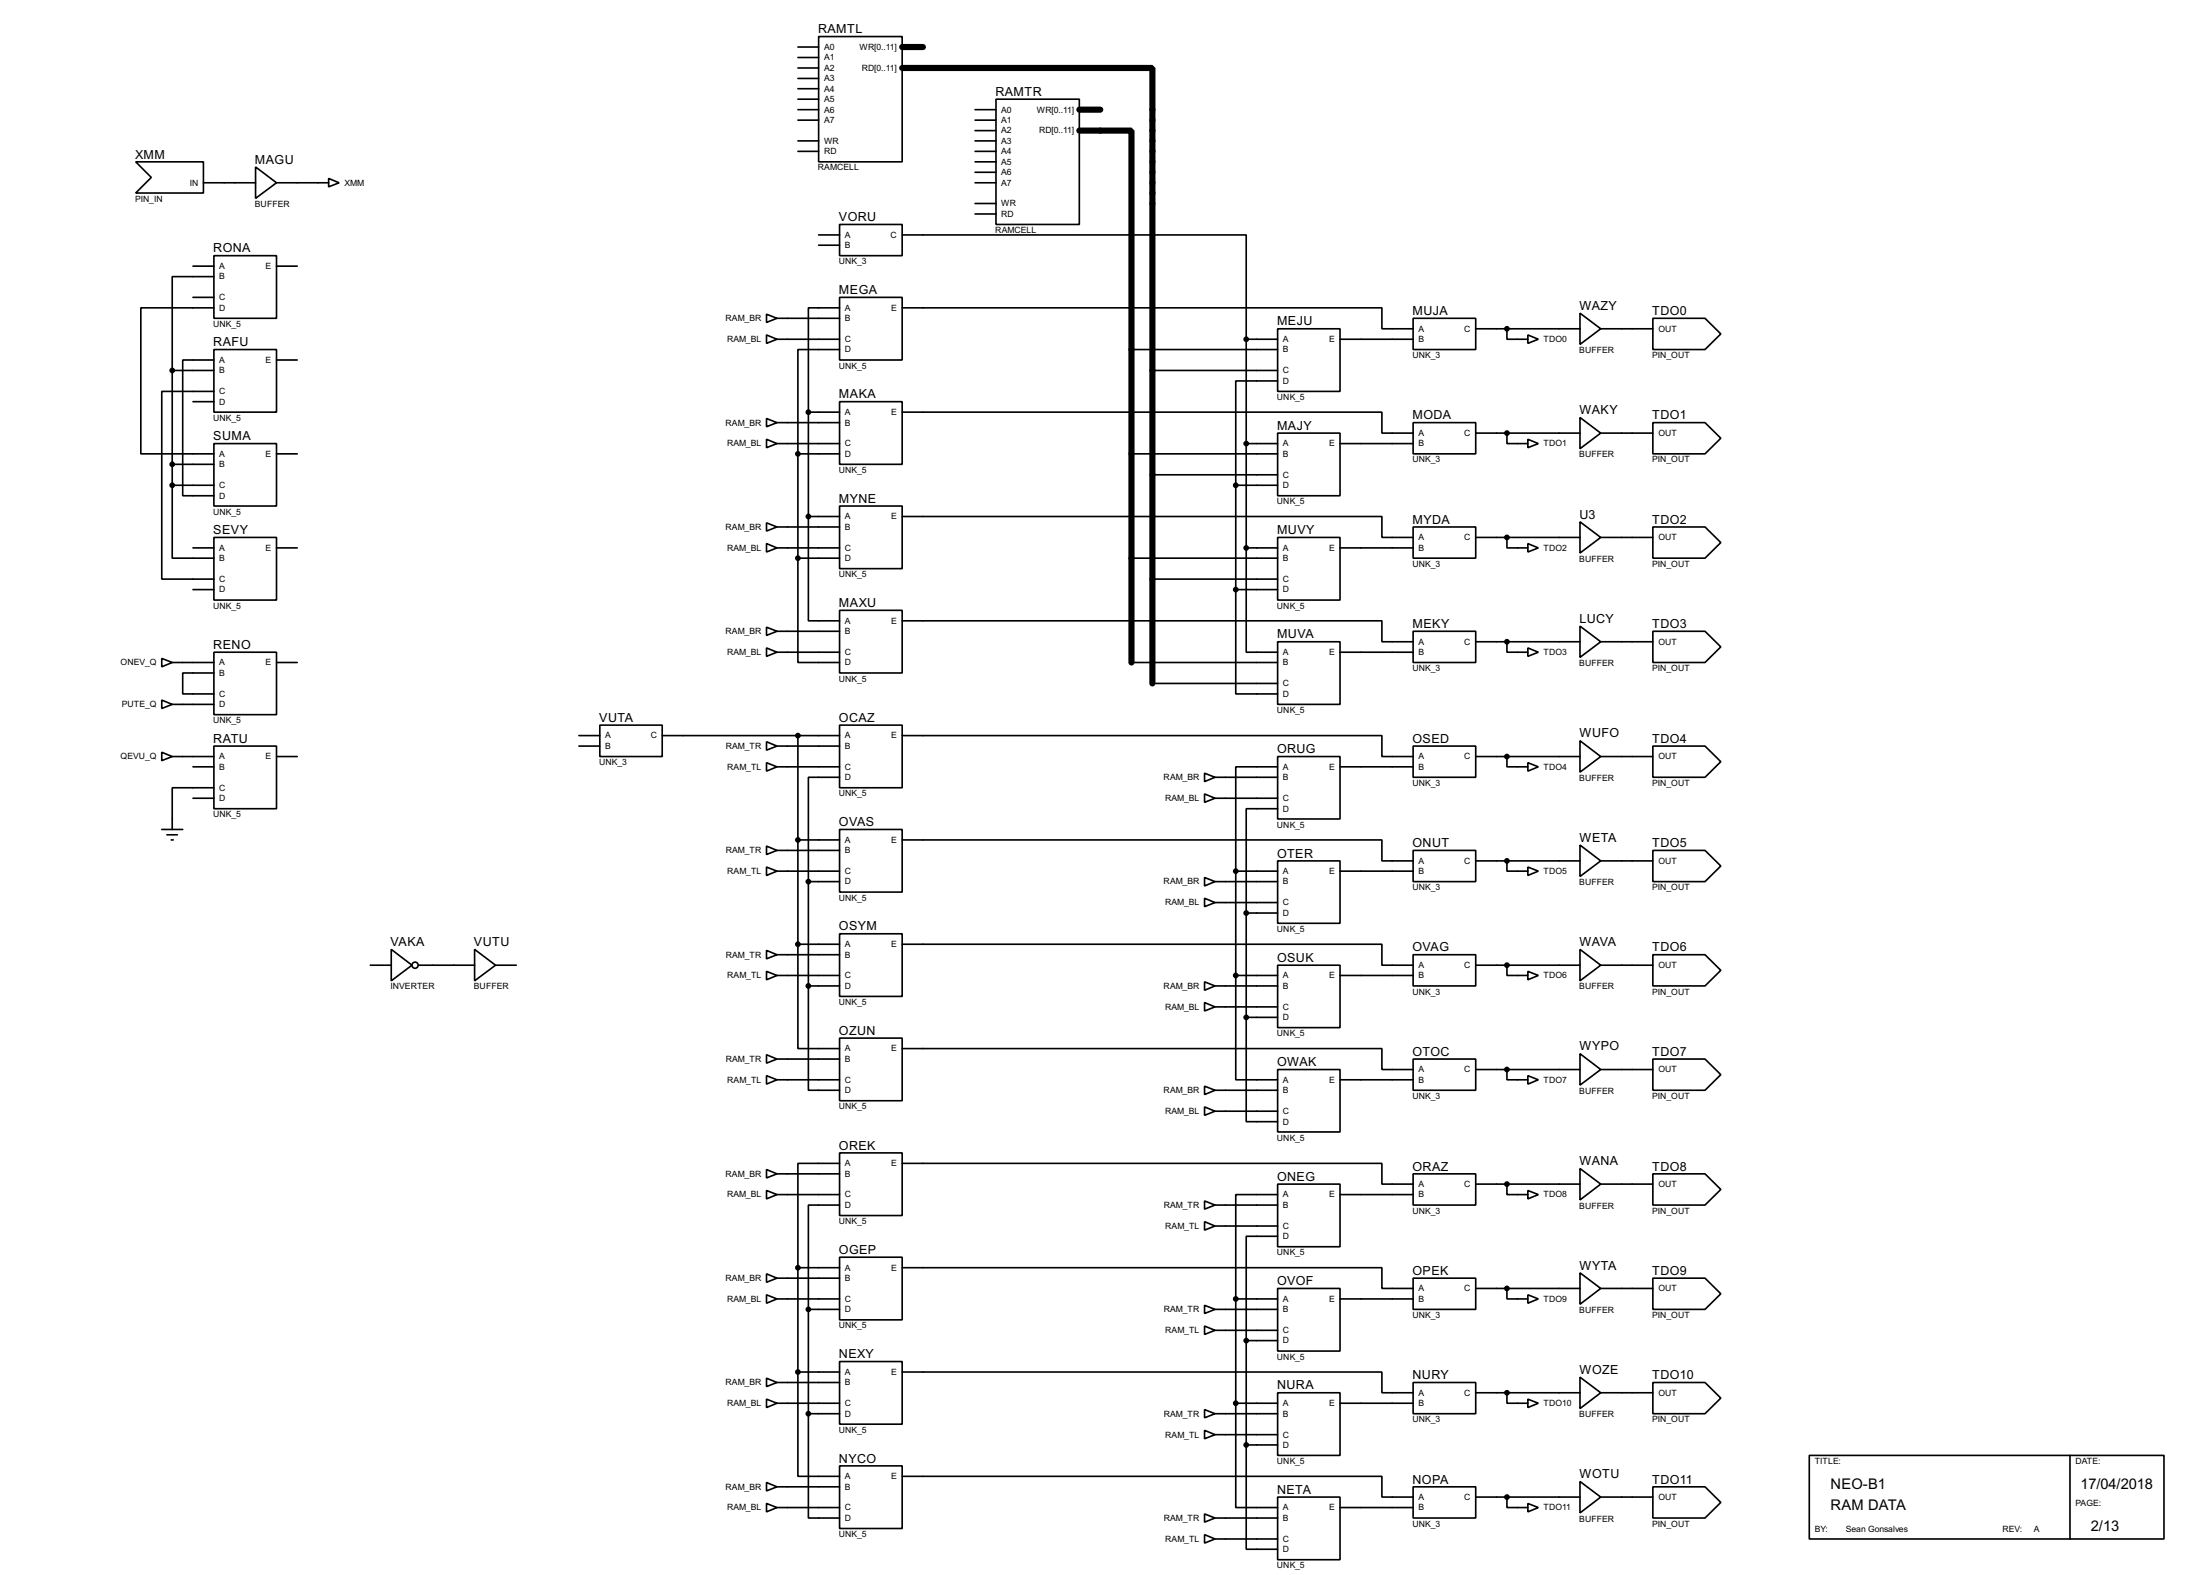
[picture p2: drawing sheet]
<svg xmlns="http://www.w3.org/2000/svg" width="536mm" height="383mm" viewBox="0 0 536 383" stroke-linecap="round" stroke-linejoin="round" font-family="sans-serif">
<path d="M219.8 16.6h60.9v149.8M219.8 11.5h5M262.9 31.8h12.7v129.5M262.9 26.7h5.1" fill="none" stroke="#000" stroke-width="1.5"/>
<g fill="none" stroke="#000" stroke-width=".4">
<path d="M194.4 11.5h5M194.4 14h5M194.4 16.6h5M194.4 19.1h5M199.4 8.9h20.4v30.5h-20.4zM33.1 39.4h16.5v7.6h-16.5l3.8-3.8zM194.4 21.6h5M194.4 24.2h5M194.4 26.7h5M194.4 29.3h5M194.4 34.3h5M194.4 36.9h5"/>
<path d="M237.5 26.7h5.1M237.5 29.3h5.1M237.5 34.3h5.1M237.5 36.9h5.1M237.5 31.8h5.1M237.5 39.4h5.1M242.6 24.2h20.3v30.5h-20.3zM49.6 44.5h12.7M62.3 40.7l5.1 3.8-5.1 3.8zM67.4 44.5h12.7M80.1 43.5l2.5 1-2.5 1zM199.4 57.2h5.1"/>
<path d="M199.4 59.7h5.1M204.5 54.7h15.3v7.6h-15.3zM219.8 57.2h83.8v25.4M237.5 44.5h5.1M237.5 42h5.1M237.5 49.6h5.1M237.5 52.1h5.1M47 64.8h5.1M47 72.4h5.1M52.1 62.3h15.3v15.2h-15.3zM52.1 75h-17.8v35.5h17.8M52.1 67.4h-10.1v22.8"/>
<path d="M67.4 64.8h5M186.7 76.5l2.6 1-2.6 1zM189.3 77.5h15.2M204.5 72.4h15.3v15.3h-15.3zM204.5 75h-7.6v25.4M219.8 75h116.8v5.1h7.6M344.2 77.5h15.3v7.6h-15.3zM384.9 76.3l5 3.8-5 3.8zM402.6 77.5h12.7l3.9 3.8-3.9 3.8h-12.7zM42 90.2v28M42 90.2h10.1M47 97.8h5.1"/>
<path d="M52.1 85.1h15.3v15.3h-15.3zM52.1 87.7h-7.6v33h7.6M52.1 95.3h-12.7v45.7h12.7M67.4 87.7h5M186.7 81.6l2.6 1-2.6 1zM189.3 82.6h15.2M204.5 97.8h15.3v15.3h-15.3zM204.5 85.1h-10.1v25.4M275.6 85.1h35.6M280.7 90.2h30.5M303.6 82.6h7.6M303.6 82.6v50.8"/>
<path d="M311.2 80.1h15.2v15.2h-15.2zM311.2 92.8h-10.2v25.4M326.4 82.6h17.8M359.5 80.1h25.4M367.1 80.1v2.5h5.1M372.2 81.6l2.5 1-2.5 1zM389.9 80.1h12.7M42 118.2v17.7h10.1M42 118.2h10.1M42 113.1h10.1M52.1 108h15.3v15.2h-15.3zM67.4 110.5h5"/>
<path d="M186.7 101.9l2.6 1-2.6 1zM186.7 107l2.6 1-2.6 1zM189.3 108h15.2M189.3 102.9h15.2M194.4 110.5v25.4M194.4 110.5h10.1M196.9 100.4v25.4M196.9 100.4h7.6M219.8 100.4h116.8v5.1h7.6M275.6 110.5h35.6M280.7 115.6h30.5M301 118.2v25.4"/>
<path d="M301 118.2h10.2M303.6 108h7.6M311.2 105.5h15.2v15.2h-15.2zM326.4 108h17.8M344.2 102.9h15.3v7.6h-15.3zM359.5 105.5h25.4M367.1 105.5v2.5h5.1M372.2 107l2.5 1-2.5 1zM384.9 101.7l5 3.8-5 3.8zM389.9 105.5h12.7M402.6 102.9h12.7l3.9 3.8-3.9 3.8h-12.7zM47 133.4h5.1"/>
<path d="M52.1 130.9h15.3v15.2h-15.3zM67.4 133.4h5M186.7 127.3l2.6 1-2.6 1zM186.7 132.4l2.6 1-2.6 1zM189.3 133.4h15.2M189.3 128.3h15.2M194.4 135.9v25.4h10.1M194.4 135.9h10.1M196.9 125.8v25.4h7.6M196.9 125.8h7.6M204.5 123.2h15.3v15.3h-15.3zM219.8 125.8h116.8v5.1h7.6"/>
<path d="M275.6 135.9h35.6M303.6 133.4v25.4h7.6M303.6 133.4h7.6M311.2 130.9h15.2v15.2h-15.2zM326.4 133.4h17.8M344.2 128.3h15.3v7.6h-15.3zM359.5 130.9h25.4M367.1 130.9v2.5h5.1M372.2 132.4l2.5 1-2.5 1zM384.9 127.1l5 3.8-5 3.8zM389.9 130.9h12.7M402.6 128.3h12.7l3.9 3.8-3.9 3.8h-12.7z"/>
<path d="M47 143.6h5.1M52.1 158.8h15.3v15.2h-15.3zM186.7 152.7l2.6 1-2.6 1zM186.7 157.8l2.6 1-2.6 1zM189.3 158.8h15.2M189.3 153.7h15.2M204.5 148.6h15.3v15.3h-15.3zM219.8 151.2h116.8v5.1h7.6M280.7 141h30.5M301 143.6v25.4h10.2M301 143.6h10.2M311.2 156.3h15.2v15.2h-15.2z"/>
<path d="M326.4 158.8h17.8M344.2 153.7h15.3v7.6h-15.3zM359.5 156.3h25.4M367.1 156.3v2.5h5.1M372.2 157.8l2.5 1-2.5 1zM384.9 152.5l5 3.8-5 3.8zM389.9 156.3h12.7M402.6 153.7h12.7l3.9 3.8-3.9 3.8h-12.7zM39.4 170.5l2.6 1-2.6 1zM39.4 160.3l2.6 1-2.6 1.1zM42 171.5h10.1M42 161.3h10.1"/>
<path d="M52.1 163.9h-7.6v5.1h7.6M67.4 161.3h5M141 179.1h5.1M146.1 176.6h15.2v7.6h-15.2zM161.3 179.1h43.2M194.4 179.1v50.8M204.5 176.6h15.3v15.2h-15.3zM219.8 179.1h116.8v5.1h7.6M275.6 161.3h35.6M280.7 166.4h30.5M39.4 183.2l2.6 1-2.6 1zM42 184.2h10.1"/>
<path d="M47 194.4h5.1M47 186.7h5.1M52.1 181.7h15.3v15.2h-15.3zM52.1 191.8h-10.1v10.2M67.4 184.2h5M141 181.7h5.1M186.7 180.6l2.6 1.1-2.6 1zM186.7 185.7l2.6 1-2.6 1.1zM189.3 181.7h15.2M189.3 186.7h15.2M204.5 189.3h-7.6v25.4M293.4 188.3l2.6 1-2.6 1z"/>
<path d="M293.4 193.3l2.6 1.1-2.6 1zM296 189.3h15.2M296 194.4h15.2M311.2 184.2h15.2v15.2h-15.2zM311.2 196.9h-7.6v25.4M311.2 186.7h-10.2v25.4M326.4 186.7h17.8M344.2 181.7h15.3v7.6h-15.3zM359.5 184.2h25.4M367.1 184.2v2.5h5.1M372.2 185.7l2.5 1-2.5 1.1zM384.9 180.4l5 3.8-5 3.8z"/>
<path d="M389.9 184.2h12.7M402.6 181.7h12.7l3.9 3.8-3.9 3.8h-12.7zM39.4 202h5.1M40.7 203.3h2.5M41.7 204.5h.5M186.7 206l2.6 1.1-2.6 1zM186.7 211.1l2.6 1-2.6 1.1zM189.3 207.1h15.2M189.3 212.1h15.2M194.4 204.5h10.1M196.9 214.7v25.4M196.9 214.7h7.6"/>
<path d="M204.5 202h15.3v15.2h-15.3zM219.8 204.5h116.8v5.1h7.6M293.4 213.7l2.6 1-2.6 1zM293.4 218.7l2.6 1.1-2.6 1zM296 214.7h15.2M296 219.8h15.2M301 212.1v25.4M301 212.1h10.2M311.2 209.6h15.2v15.2h-15.2zM326.4 212.1h17.8M344.2 207.1h15.3v7.6h-15.3zM359.5 209.6h25.4"/>
<path d="M367.1 209.6v2.5h5.1M372.2 211.1l2.5 1-2.5 1.1zM384.9 205.8l5 3.8-5 3.8zM389.9 209.6h12.7M402.6 207.1h12.7l3.9 3.8-3.9 3.8h-12.7zM90.2 235h5.1M95.3 231.2l5.1 3.8-5.1 3.8zM101.9 235h13.7M115.6 231.2l5.1 3.8-5.1 3.8zM120.7 235h5.1M186.7 231.4l2.6 1.1-2.6 1zM186.7 236.5l2.6 1-2.6 1.1z"/>
<path d="M189.3 232.5h15.2M189.3 237.5h15.2M194.4 229.9v25.4h10.1M194.4 229.9h10.1M204.5 227.4h15.3v15.2h-15.3zM219.8 229.9h116.8v5.1h7.6M293.4 239.1l2.6 1-2.6 1zM301 237.5v25.4h10.2M301 237.5h10.2M303.6 222.3h7.6M303.6 222.3v25.4M311.2 235h15.2v15.2h-15.2z"/>
<path d="M326.4 237.5h17.8M344.2 232.5h15.3v7.6h-15.3zM359.5 235h25.4M367.1 235v2.5h5.1M372.2 236.5l2.5 1-2.5 1.1zM384.9 231.2l5 3.8-5 3.8zM389.9 235h12.7M402.6 232.5h12.7l3.9 3.8-3.9 3.8h-12.7zM186.7 256.8l2.6 1.1-2.6 1zM189.3 257.9h15.2M196.9 240.1v25.4h7.6M196.9 240.1h7.6"/>
<path d="M204.5 252.8h15.3v15.2h-15.3zM219.8 255.3h116.8v5.1h7.6M293.4 244.1l2.6 1.1-2.6 1zM296 240.1h15.2M296 245.2h15.2M303.6 247.7v25.4h7.6M303.6 247.7h7.6M344.2 257.9h15.3v7.6h-15.3zM384.9 256.6l5 3.8-5 3.8zM402.6 257.9h12.7l3.9 3.8-3.9 3.8h-12.7zM186.7 261.9l2.6 1-2.6 1.1zM189.3 262.9h15.2"/>
<path d="M293.4 264.5l2.6 1-2.6 1zM293.4 269.5l2.6 1.1-2.6 1zM296 265.5h15.2M296 270.6h15.2M311.2 260.4h15.2v15.2h-15.2zM326.4 262.9h17.8M359.5 260.4h25.4M367.1 260.4v2.5h5.1M372.2 261.9l2.5 1-2.5 1.1zM389.9 260.4h12.7M186.7 284.8l2.6 1-2.6 1zM186.7 289.9l2.6 1-2.6 1z"/>
<path d="M189.3 285.8h15.2M189.3 290.9h15.2M204.5 280.7h15.3v15.3h-15.3zM204.5 283.3h-10.1v25.4M204.5 293.4h-7.6v25.4M219.8 283.3h116.8v5h7.6M293.4 292.4l2.6 1-2.6 1zM293.4 297.5l2.6 1-2.6 1zM296 293.4h15.2M296 298.5h15.2M311.2 288.3h15.2v15.3h-15.2zM311.2 290.9h-10.2v25.4"/>
<path d="M326.4 290.9h17.8M344.2 285.8h15.3v7.6h-15.3zM359.5 288.3h25.4M367.1 288.3v2.6h5.1M372.2 289.9l2.5 1-2.5 1zM384.9 284.5l5 3.8-5 3.9zM389.9 288.3h12.7M402.6 285.8h12.7l3.9 3.8-3.9 3.8h-12.7zM186.7 310.2l2.6 1-2.6 1zM186.7 315.3l2.6 1-2.6 1zM189.3 316.3h15.2M189.3 311.2h15.2"/>
<path d="M194.4 308.7h10.1M194.4 308.7v25.4M196.9 318.8h7.6M196.9 318.8v25.4M204.5 306.1h15.3v15.3h-15.3zM219.8 308.7h116.8v5h7.6M293.4 317.8l2.6 1-2.6 1zM296 318.8h15.2M301 316.3h10.2M301 316.3v25.4M311.2 313.7h15.2v15.3h-15.2zM311.2 301h-7.6v25.4"/>
<path d="M326.4 316.3h17.8M344.2 311.2h15.3v7.6h-15.3zM359.5 313.7h25.4M367.1 313.7v2.6h5.1M372.2 315.3l2.5 1-2.5 1zM384.9 309.9l5 3.8-5 3.9zM389.9 313.7h12.7M402.6 311.2h12.7l3.9 3.8-3.9 3.8h-12.7zM186.7 335.6l2.6 1-2.6 1zM189.3 336.6h15.2M194.4 334.1v25.4h10.1M194.4 334.1h10.1"/>
<path d="M204.5 331.5h15.3v15.3h-15.3zM219.8 334.1h116.8v5h7.6M293.4 322.9l2.6 1-2.6 1zM296 323.9h15.2M303.6 326.4v25.4M303.6 326.4h7.6M311.2 339.1h15.2v15.3h-15.2zM344.2 336.6h15.3v7.6h-15.3zM359.5 339.1h25.4M367.1 339.1v2.6h5.1M384.9 335.3l5 3.8-5 3.9zM389.9 339.1h12.7"/>
<path d="M402.6 336.6h12.7l3.9 3.8-3.9 3.8h-12.7zM186.7 340.7l2.6 1-2.6 1zM189.3 341.7h15.2M196.9 344.2v25.4h7.6M196.9 344.2h7.6M204.5 356.9h15.3v15.3h-15.3zM219.8 359.5h116.8v5h7.6M293.4 343.2l2.6 1-2.6 1zM293.4 348.3l2.6 1-2.6 1zM296 344.2h15.2M296 349.3h15.2M301 341.7v25.4h10.2"/>
<path d="M301 341.7h10.2M303.6 351.8v25.4h7.6M303.6 351.8h7.6M326.4 341.7h17.8M372.2 340.7l2.5 1-2.5 1zM440.7 354.4h86.4v20.3h-86.4zM504.2 354.4v20.3M186.7 361l2.6 1-2.6 1zM186.7 366.1l2.6 1-2.6 1zM189.3 362h15.2M189.3 367.1h15.2M293.4 368.6l2.6 1-2.6 1z"/>
<path d="M293.4 373.7l2.6 1-2.6 1zM296 369.6h15.2M296 374.7h15.2M311.2 364.5h15.2v15.3h-15.2zM326.4 367.1h17.8M344.2 362h15.3v7.6h-15.3zM359.5 364.5h25.4M367.1 364.5v2.6h5.1M372.2 366.1l2.5 1-2.5 1zM384.9 360.7l5 3.8-5 3.9zM389.9 364.5h12.7M402.6 362h12.7l3.9 3.8-3.9 3.8h-12.7z"/>
<circle cx="101.1" cy="235" r=".75"/>
</g>
<g fill="#000" stroke="#000" stroke-width=".4">
<circle cx="41.9" cy="90.2" r=".5"/>
<circle cx="303.5" cy="82.6" r=".5"/>
<circle cx="367" cy="80.1" r=".5"/>
<circle cx="41.9" cy="118.2" r=".5"/>
<circle cx="41.9" cy="113.1" r=".5"/>
<circle cx="194.3" cy="110.5" r=".5"/>
<circle cx="196.9" cy="100.4" r=".5"/>
<circle cx="301" cy="118.2" r=".5"/>
<circle cx="303.5" cy="108" r=".5"/>
<circle cx="367" cy="105.5" r=".5"/>
<circle cx="194.3" cy="135.9" r=".5"/>
<circle cx="196.9" cy="125.8" r=".5"/>
<circle cx="303.5" cy="133.4" r=".5"/>
<circle cx="367" cy="130.9" r=".5"/>
<circle cx="301" cy="143.6" r=".5"/>
<circle cx="367" cy="156.3" r=".5"/>
<circle cx="194.3" cy="179.1" r=".5"/>
<circle cx="367" cy="184.2" r=".5"/>
<circle cx="194.3" cy="204.5" r=".5"/>
<circle cx="196.9" cy="214.7" r=".5"/>
<circle cx="301" cy="212.1" r=".5"/>
<circle cx="367" cy="209.6" r=".5"/>
<circle cx="194.3" cy="229.9" r=".5"/>
<circle cx="301" cy="237.5" r=".5"/>
<circle cx="303.5" cy="222.3" r=".5"/>
<circle cx="367" cy="235" r=".5"/>
<circle cx="196.9" cy="240.1" r=".5"/>
<circle cx="303.5" cy="247.7" r=".5"/>
<circle cx="367" cy="260.4" r=".5"/>
<circle cx="367" cy="288.3" r=".5"/>
<circle cx="194.3" cy="308.7" r=".5"/>
<circle cx="196.9" cy="318.8" r=".5"/>
<circle cx="301" cy="316.3" r=".5"/>
<circle cx="367" cy="313.7" r=".5"/>
<circle cx="194.3" cy="334.1" r=".5"/>
<circle cx="303.5" cy="326.4" r=".5"/>
<circle cx="367" cy="339.1" r=".5"/>
<circle cx="196.9" cy="344.2" r=".5"/>
<circle cx="301" cy="341.7" r=".5"/>
<circle cx="303.5" cy="351.8" r=".5"/>
<circle cx="367" cy="364.5" r=".5"/>
</g>
<g font-size="4">
<text x="445.9" y="362.5">NEO-B1</text>
<text x="506.8" y="362.5">17/04/2018</text>
<text x="445.9" y="367.6">RAM DATA</text>
<text x="509.3" y="372.7">2/13</text>
</g>
<g font-size="3.4">
<text x="199.3" y="8.1">RAMTL</text>
<text x="242.5" y="23.3">RAMTR</text>
<text x="32.9" y="38.6">XMM</text>
<text x="62.1" y="39.9">MAGU</text>
<text x="204.4" y="53.9">VORU</text>
<text x="52" y="61.4">RONA</text>
<text x="204.4" y="71.6">MEGA</text>
<text x="344.1" y="76.7">MUJA</text>
<text x="384.7" y="75.5">WAZY</text>
<text x="402.5" y="76.7">TDO0</text>
<text x="311.1" y="79.3">MEJU</text>
<text x="52" y="84.3">RAFU</text>
<text x="204.4" y="97">MAKA</text>
<text x="384.7" y="100.9">WAKY</text>
<text x="52" y="107.2">SUMA</text>
<text x="311.1" y="104.7">MAJY</text>
<text x="344.1" y="102.1">MODA</text>
<text x="402.5" y="102.1">TDO1</text>
<text x="204.4" y="122.4">MYNE</text>
<text x="52" y="130.1">SEVY</text>
<text x="311.1" y="130.1">MUVY</text>
<text x="344.1" y="127.5">MYDA</text>
<text x="384.7" y="126.3">U3</text>
<text x="402.5" y="127.5">TDO2</text>
<text x="204.4" y="147.8">MAXU</text>
<text x="311.1" y="155.5">MUVA</text>
<text x="344.1" y="152.9">MEKY</text>
<text x="384.7" y="151.7">LUCY</text>
<text x="402.5" y="152.9">TDO3</text>
<text x="52" y="158">RENO</text>
<text x="146" y="175.7">VUTA</text>
<text x="204.4" y="175.7">OCAZ</text>
<text x="384.7" y="179.6">WUFO</text>
<text x="52" y="180.9">RATU</text>
<text x="311.1" y="183.4">ORUG</text>
<text x="344.1" y="180.9">OSED</text>
<text x="402.5" y="180.9">TDO4</text>
<text x="204.4" y="201.2">OVAS</text>
<text x="311.1" y="208.8">OTER</text>
<text x="344.1" y="206.3">ONUT</text>
<text x="384.7" y="205">WETA</text>
<text x="402.5" y="206.3">TDO5</text>
<text x="204.4" y="226.6">OSYM</text>
<text x="95.2" y="230.4">VAKA</text>
<text x="115.5" y="230.4">VUTU</text>
<text x="344.1" y="231.7">OVAG</text>
<text x="384.7" y="230.4">WAVA</text>
<text x="402.5" y="231.7">TDO6</text>
<text x="311.1" y="234.2">OSUK</text>
<text x="204.4" y="252">OZUN</text>
<text x="344.1" y="257.1">OTOC</text>
<text x="384.7" y="255.8">WYPO</text>
<text x="402.5" y="257.1">TDO7</text>
<text x="311.1" y="259.6">OWAK</text>
<text x="204.4" y="279.9">OREK</text>
<text x="311.1" y="287.5">ONEG</text>
<text x="344.1" y="285">ORAZ</text>
<text x="384.7" y="283.7">WANA</text>
<text x="402.5" y="285">TDO8</text>
<text x="204.4" y="305.3">OGEP</text>
<text x="344.1" y="310.4">OPEK</text>
<text x="384.7" y="309.1">WYTA</text>
<text x="402.5" y="310.4">TDO9</text>
<text x="311.1" y="312.9">OVOF</text>
<text x="204.4" y="330.7">NEXY</text>
<text x="344.1" y="335.8">NURY</text>
<text x="384.7" y="334.5">WOZE</text>
<text x="402.5" y="335.8">TDO10</text>
<text x="311.1" y="338.3">NURA</text>
<text x="204.4" y="356.1">NYCO</text>
<text x="384.7" y="359.9">WOTU</text>
<text x="311.1" y="363.7">NETA</text>
<text x="344.1" y="361.2">NOPA</text>
<text x="402.5" y="361.2">TDO11</text>
</g>
<g font-size="2.4">
<text x="200.7" y="12.1">A0</text>
<text x="200.7" y="14.7">A1</text>
<text x="200.7" y="17.2">A2</text>
<text x="209.4" y="12.1">WR[0..11]</text>
<text x="209.9" y="17.2">RD[0..11]</text>
<text x="200.7" y="19.8">A3</text>
<text x="200.7" y="22.3">A4</text>
<text x="200.7" y="24.8">A5</text>
<text x="200.7" y="27.4">A6</text>
<text x="200.7" y="30">A7</text>
<text x="243.9" y="27.4">A0</text>
<text x="243.9" y="30">A1</text>
<text x="252.6" y="27.4">WR[0..11]</text>
<text x="200.7" y="35">WR</text>
<text x="243.9" y="32.5">A2</text>
<text x="243.9" y="35">A3</text>
<text x="253.1" y="32.5">RD[0..11]</text>
<text x="199.2" y="41.5">RAMCELL</text>
<text x="200.7" y="37.5">RD</text>
<text x="243.9" y="37.5">A4</text>
<text x="243.9" y="40.1">A5</text>
<text x="46.2" y="45.2">IN</text>
<text x="83.9" y="45.2">XMM</text>
<text x="243.9" y="42.7">A6</text>
<text x="243.9" y="45.2">A7</text>
<text x="32.9" y="49.1">PIN_IN</text>
<text x="62.1" y="50.4">BUFFER</text>
<text x="243.9" y="50.2">WR</text>
<text x="243.9" y="52.8">RD</text>
<text x="205.8" y="57.9">A</text>
<text x="216.9" y="57.9">C</text>
<text x="242.4" y="56.8">RAMCELL</text>
<text x="53.4" y="65.5">A</text>
<text x="64.7" y="65.5">E</text>
<text x="204.3" y="64.3">UNK_3</text>
<text x="205.8" y="60.4">B</text>
<text x="53.4" y="68.1">B</text>
<text x="53.4" y="75.6">D</text>
<text x="53.4" y="73.1">C</text>
<text x="205.8" y="75.6">A</text>
<text x="217.1" y="75.6">E</text>
<text x="51.9" y="79.6">UNK_5</text>
<text x="176.7" y="78.2">RAM_BR</text>
<text x="177.1" y="83.3">RAM_BL</text>
<text x="205.8" y="78.2">B</text>
<text x="205.8" y="83.3">C</text>
<text x="312.5" y="83.3">A</text>
<text x="323.8" y="83.3">E</text>
<text x="345.5" y="80.8">A</text>
<text x="345.5" y="83.3">B</text>
<text x="356.6" y="80.8">C</text>
<text x="376" y="83.3">TDO0</text>
<text x="403.9" y="80.8">OUT</text>
<text x="53.4" y="88.4">A</text>
<text x="64.7" y="88.4">E</text>
<text x="204.3" y="89.7">UNK_5</text>
<text x="205.8" y="85.8">D</text>
<text x="312.5" y="85.8">B</text>
<text x="344" y="87.2">UNK_3</text>
<text x="384.7" y="86">BUFFER</text>
<text x="402.4" y="87.2">PIN_OUT</text>
<text x="53.4" y="90.9">B</text>
<text x="53.4" y="96">C</text>
<text x="312.5" y="93.5">D</text>
<text x="312.5" y="90.9">C</text>
<text x="53.4" y="98.5">D</text>
<text x="205.8" y="101">A</text>
<text x="217.1" y="101">E</text>
<text x="311" y="97.4">UNK_5</text>
<text x="51.9" y="102.4">UNK_5</text>
<text x="176.7" y="103.6">RAM_BR</text>
<text x="205.8" y="103.6">B</text>
<text x="345.5" y="106.2">A</text>
<text x="356.6" y="106.2">C</text>
<text x="403.9" y="106.2">OUT</text>
<text x="53.4" y="111.2">A</text>
<text x="53.4" y="113.7">B</text>
<text x="64.7" y="111.2">E</text>
<text x="177.1" y="108.7">RAM_BL</text>
<text x="205.8" y="111.2">D</text>
<text x="205.8" y="108.7">C</text>
<text x="312.5" y="108.7">A</text>
<text x="312.5" y="111.2">B</text>
<text x="323.8" y="108.7">E</text>
<text x="344" y="112.6">UNK_3</text>
<text x="345.5" y="108.7">B</text>
<text x="376" y="108.7">TDO1</text>
<text x="384.7" y="111.4">BUFFER</text>
<text x="402.4" y="112.6">PIN_OUT</text>
<text x="53.4" y="118.9">C</text>
<text x="204.3" y="115.1">UNK_5</text>
<text x="312.5" y="118.9">D</text>
<text x="312.5" y="116.3">C</text>
<text x="51.9" y="125.3">UNK_5</text>
<text x="53.4" y="121.4">D</text>
<text x="311" y="122.8">UNK_5</text>
<text x="176.7" y="129">RAM_BR</text>
<text x="205.8" y="126.4">A</text>
<text x="205.8" y="129">B</text>
<text x="217.1" y="126.4">E</text>
<text x="345.5" y="131.6">A</text>
<text x="356.6" y="131.6">C</text>
<text x="403.9" y="131.6">OUT</text>
<text x="53.4" y="134.1">A</text>
<text x="53.4" y="136.6">B</text>
<text x="64.7" y="134.1">E</text>
<text x="177.1" y="134.1">RAM_BL</text>
<text x="205.8" y="136.6">D</text>
<text x="205.8" y="134.1">C</text>
<text x="312.5" y="134.1">A</text>
<text x="312.5" y="136.6">B</text>
<text x="323.8" y="134.1">E</text>
<text x="345.5" y="134.1">B</text>
<text x="376" y="134.1">TDO2</text>
<text x="384.7" y="136.8">BUFFER</text>
<text x="53.4" y="141.7">C</text>
<text x="204.3" y="140.5">UNK_5</text>
<text x="312.5" y="141.7">C</text>
<text x="344" y="138">UNK_3</text>
<text x="402.4" y="138">PIN_OUT</text>
<text x="51.9" y="148.2">UNK_5</text>
<text x="53.4" y="144.3">D</text>
<text x="311" y="148.2">UNK_5</text>
<text x="312.5" y="144.3">D</text>
<text x="176.7" y="154.4">RAM_BR</text>
<text x="205.8" y="151.9">A</text>
<text x="205.8" y="154.4">B</text>
<text x="217.1" y="151.9">E</text>
<text x="177.1" y="159.5">RAM_BL</text>
<text x="205.8" y="159.5">C</text>
<text x="312.5" y="159.5">A</text>
<text x="323.8" y="159.5">E</text>
<text x="345.5" y="157">A</text>
<text x="345.5" y="159.5">B</text>
<text x="356.6" y="157">C</text>
<text x="376" y="159.5">TDO3</text>
<text x="403.9" y="157">OUT</text>
<text x="29.4" y="162">ONEV_Q</text>
<text x="53.4" y="162">A</text>
<text x="53.4" y="164.6">B</text>
<text x="64.7" y="162">E</text>
<text x="204.3" y="166">UNK_5</text>
<text x="205.8" y="162">D</text>
<text x="312.5" y="162">B</text>
<text x="312.5" y="167.1">C</text>
<text x="344" y="163.4">UNK_3</text>
<text x="384.7" y="162.2">BUFFER</text>
<text x="402.4" y="163.4">PIN_OUT</text>
<text x="29.7" y="172.2">PUTE_Q</text>
<text x="53.4" y="172.2">D</text>
<text x="53.4" y="169.7">C</text>
<text x="311" y="173.6">UNK_5</text>
<text x="312.5" y="169.7">D</text>
<text x="51.9" y="176.1">UNK_5</text>
<text x="147.4" y="179.8">A</text>
<text x="158.5" y="179.8">C</text>
<text x="205.8" y="179.8">A</text>
<text x="217.1" y="179.8">E</text>
<text x="29.4" y="184.9">QEVU_Q</text>
<text x="53.4" y="184.9">A</text>
<text x="64.7" y="184.9">E</text>
<text x="147.4" y="182.4">B</text>
<text x="176.8" y="182.4">RAM_TR</text>
<text x="205.8" y="182.4">B</text>
<text x="345.5" y="184.9">A</text>
<text x="356.6" y="184.9">C</text>
<text x="403.9" y="184.9">OUT</text>
<text x="53.4" y="187.4">B</text>
<text x="145.9" y="186.3">UNK_3</text>
<text x="177.1" y="187.4">RAM_TL</text>
<text x="205.8" y="190">D</text>
<text x="205.8" y="187.4">C</text>
<text x="283.4" y="190">RAM_BR</text>
<text x="312.5" y="187.4">A</text>
<text x="312.5" y="190">B</text>
<text x="323.8" y="187.4">E</text>
<text x="344" y="191.4">UNK_3</text>
<text x="345.5" y="187.4">B</text>
<text x="376" y="187.4">TDO4</text>
<text x="384.7" y="190.1">BUFFER</text>
<text x="402.4" y="191.4">PIN_OUT</text>
<text x="53.4" y="195.1">D</text>
<text x="53.4" y="192.5">C</text>
<text x="204.3" y="193.9">UNK_5</text>
<text x="283.8" y="195.1">RAM_BL</text>
<text x="312.5" y="197.6">D</text>
<text x="312.5" y="195.1">C</text>
<text x="51.9" y="199">UNK_5</text>
<text x="311" y="201.5">UNK_5</text>
<text x="176.8" y="207.8">RAM_TR</text>
<text x="205.8" y="205.2">A</text>
<text x="205.8" y="207.8">B</text>
<text x="217.1" y="205.2">E</text>
<text x="177.1" y="212.8">RAM_TL</text>
<text x="205.8" y="215.4">D</text>
<text x="205.8" y="212.8">C</text>
<text x="283.4" y="215.4">RAM_BR</text>
<text x="312.5" y="212.8">A</text>
<text x="312.5" y="215.4">B</text>
<text x="323.8" y="212.8">E</text>
<text x="345.5" y="210.3">A</text>
<text x="345.5" y="212.8">B</text>
<text x="356.6" y="210.3">C</text>
<text x="376" y="212.8">TDO5</text>
<text x="384.7" y="215.5">BUFFER</text>
<text x="403.9" y="210.3">OUT</text>
<text x="204.3" y="219.3">UNK_5</text>
<text x="283.8" y="220.5">RAM_BL</text>
<text x="312.5" y="220.5">C</text>
<text x="344" y="216.8">UNK_3</text>
<text x="402.4" y="216.8">PIN_OUT</text>
<text x="311" y="226.9">UNK_5</text>
<text x="312.5" y="223">D</text>
<text x="176.8" y="233.2">RAM_TR</text>
<text x="205.8" y="230.6">A</text>
<text x="205.8" y="233.2">B</text>
<text x="217.1" y="230.6">E</text>
<text x="177.1" y="238.2">RAM_TL</text>
<text x="205.8" y="238.2">C</text>
<text x="312.5" y="238.2">A</text>
<text x="323.8" y="238.2">E</text>
<text x="345.5" y="235.7">A</text>
<text x="345.5" y="238.2">B</text>
<text x="356.6" y="235.7">C</text>
<text x="376" y="238.2">TDO6</text>
<text x="403.9" y="235.7">OUT</text>
<text x="95.1" y="240.9">INVERTER</text>
<text x="115.4" y="240.9">BUFFER</text>
<text x="204.3" y="244.7">UNK_5</text>
<text x="205.8" y="240.8">D</text>
<text x="283.4" y="240.8">RAM_BR</text>
<text x="283.8" y="245.9">RAM_BL</text>
<text x="312.5" y="240.8">B</text>
<text x="312.5" y="245.9">C</text>
<text x="344" y="242.2">UNK_3</text>
<text x="384.7" y="240.9">BUFFER</text>
<text x="402.4" y="242.2">PIN_OUT</text>
<text x="312.5" y="248.4">D</text>
<text x="205.8" y="256">A</text>
<text x="217.1" y="256">E</text>
<text x="311" y="252.3">UNK_5</text>
<text x="176.8" y="258.6">RAM_TR</text>
<text x="177.1" y="263.6">RAM_TL</text>
<text x="205.8" y="258.6">B</text>
<text x="205.8" y="263.6">C</text>
<text x="312.5" y="263.6">A</text>
<text x="323.8" y="263.6">E</text>
<text x="345.5" y="261.1">A</text>
<text x="345.5" y="263.6">B</text>
<text x="356.6" y="261.1">C</text>
<text x="376" y="263.6">TDO7</text>
<text x="403.9" y="261.1">OUT</text>
<text x="205.8" y="266.2">D</text>
<text x="283.4" y="266.2">RAM_BR</text>
<text x="312.5" y="266.2">B</text>
<text x="344" y="267.6">UNK_3</text>
<text x="384.7" y="266.3">BUFFER</text>
<text x="402.4" y="267.6">PIN_OUT</text>
<text x="204.3" y="270.1">UNK_5</text>
<text x="283.8" y="271.3">RAM_BL</text>
<text x="312.5" y="273.8">D</text>
<text x="312.5" y="271.3">C</text>
<text x="311" y="277.7">UNK_5</text>
<text x="176.7" y="286.5">RAM_BR</text>
<text x="205.8" y="284">A</text>
<text x="205.8" y="286.5">B</text>
<text x="217.1" y="284">E</text>
<text x="177.1" y="291.6">RAM_BL</text>
<text x="205.8" y="291.6">C</text>
<text x="312.5" y="291.6">A</text>
<text x="323.8" y="291.6">E</text>
<text x="345.5" y="289">A</text>
<text x="345.5" y="291.6">B</text>
<text x="356.6" y="289">C</text>
<text x="376" y="291.6">TDO8</text>
<text x="403.9" y="289">OUT</text>
<text x="204.3" y="298.1">UNK_5</text>
<text x="205.8" y="294.1">D</text>
<text x="283.5" y="294.1">RAM_TR</text>
<text x="283.8" y="299.2">RAM_TL</text>
<text x="312.5" y="294.1">B</text>
<text x="312.5" y="299.2">C</text>
<text x="344" y="295.5">UNK_3</text>
<text x="384.7" y="294.3">BUFFER</text>
<text x="402.4" y="295.5">PIN_OUT</text>
<text x="311" y="305.7">UNK_5</text>
<text x="312.5" y="301.7">D</text>
<text x="176.7" y="311.9">RAM_BR</text>
<text x="205.8" y="309.4">A</text>
<text x="205.8" y="311.9">B</text>
<text x="217.1" y="309.4">E</text>
<text x="177.1" y="317">RAM_BL</text>
<text x="205.8" y="317">C</text>
<text x="312.5" y="317">A</text>
<text x="323.8" y="317">E</text>
<text x="345.5" y="314.4">A</text>
<text x="345.5" y="317">B</text>
<text x="356.6" y="314.4">C</text>
<text x="376" y="317">TDO9</text>
<text x="403.9" y="314.4">OUT</text>
<text x="204.3" y="323.5">UNK_5</text>
<text x="205.8" y="319.5">D</text>
<text x="283.5" y="319.5">RAM_TR</text>
<text x="312.5" y="319.5">B</text>
<text x="344" y="320.9">UNK_3</text>
<text x="384.7" y="319.7">BUFFER</text>
<text x="402.4" y="320.9">PIN_OUT</text>
<text x="283.8" y="324.6">RAM_TL</text>
<text x="312.5" y="327.1">D</text>
<text x="312.5" y="324.6">C</text>
<text x="205.8" y="334.8">A</text>
<text x="217.1" y="334.8">E</text>
<text x="311" y="331.1">UNK_5</text>
<text x="176.7" y="337.3">RAM_BR</text>
<text x="205.8" y="337.3">B</text>
<text x="345.5" y="339.8">A</text>
<text x="356.6" y="339.8">C</text>
<text x="403.9" y="339.8">OUT</text>
<text x="177.1" y="342.4">RAM_BL</text>
<text x="205.8" y="344.9">D</text>
<text x="205.8" y="342.4">C</text>
<text x="283.5" y="344.9">RAM_TR</text>
<text x="312.5" y="342.4">A</text>
<text x="312.5" y="344.9">B</text>
<text x="323.8" y="342.4">E</text>
<text x="344" y="346.3">UNK_3</text>
<text x="345.5" y="342.4">B</text>
<text x="376" y="342.4">TDO10</text>
<text x="384.7" y="345.1">BUFFER</text>
<text x="402.4" y="346.3">PIN_OUT</text>
<text x="204.3" y="348.9">UNK_5</text>
<text x="283.8" y="350">RAM_TL</text>
<text x="312.5" y="352.5">D</text>
<text x="312.5" y="350">C</text>
<text x="311" y="356.5">UNK_5</text>
<text x="442" y="356.5">TITLE:</text>
<text x="505.5" y="356.5">DATE:</text>
<text x="176.7" y="362.7">RAM_BR</text>
<text x="205.8" y="360.2">A</text>
<text x="205.8" y="362.7">B</text>
<text x="217.1" y="360.2">E</text>
<text x="345.5" y="365.2">A</text>
<text x="356.6" y="365.2">C</text>
<text x="403.9" y="365.2">OUT</text>
<text x="177.1" y="367.8">RAM_BL</text>
<text x="205.8" y="370.3">D</text>
<text x="205.8" y="367.8">C</text>
<text x="283.5" y="370.3">RAM_TR</text>
<text x="312.5" y="367.8">A</text>
<text x="312.5" y="370.3">B</text>
<text x="323.8" y="367.8">E</text>
<text x="344" y="371.7">UNK_3</text>
<text x="345.5" y="367.8">B</text>
<text x="376" y="367.8">TDO11</text>
<text x="384.7" y="370.4">BUFFER</text>
<text x="402.4" y="371.7">PIN_OUT</text>
<text x="505.5" y="366.7">PAGE:</text>
<text x="204.3" y="374.3">UNK_5</text>
<text x="283.8" y="375.4">RAM_TL</text>
<text x="312.5" y="377.9">D</text>
<text x="312.5" y="375.4">C</text>
<text x="442" y="373">BY:</text>
<text x="449.6" y="373">Sean Gonsalves</text>
<text x="487.7" y="373">REV:</text>
<text x="495.4" y="373">A</text>
<text x="311" y="381.9">UNK_5</text>
</g>
</svg>
